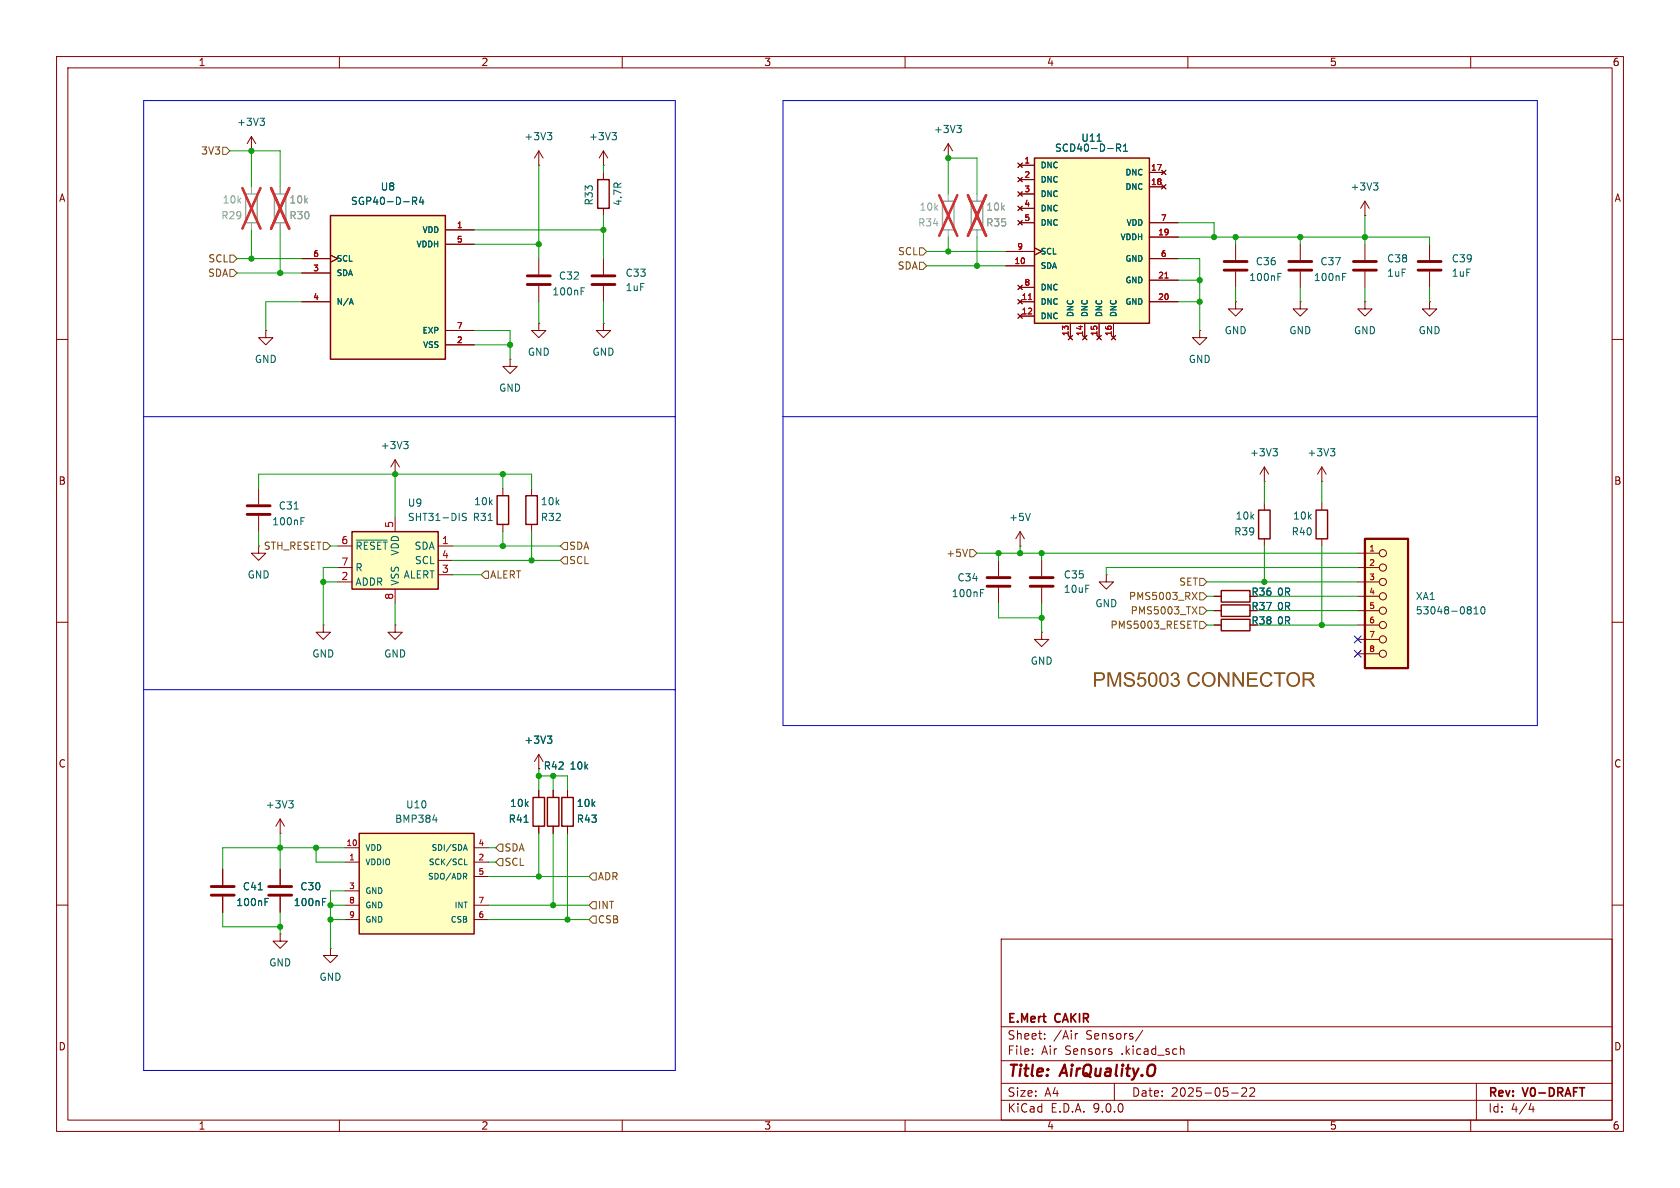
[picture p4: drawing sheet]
<svg xmlns="http://www.w3.org/2000/svg" width="297mm" height="210mm" viewBox="0 0 297 210" stroke-linecap="round" stroke-linejoin="round" font-family="sans-serif">
<g fill="none" stroke="#840000" stroke-width=".18">
<path d="M10 10h277v190h-277zM12 12h273v186h-273zM60 10v2M110 10v2M160 10v2M210 10v2M260 10v2M106.7 45.7v2.8M106.7 50.5v2.8M218.4 43.2v2.8M218.4 48v2.8M241.3 43.2v2.8"/>
<path d="M241.3 48v2.8M10 60h2M285 60h2M10 110h2M57.1 110.5v1.3h1.3l-1.3 1.2-1.2-1.2h1.2M57.1 110.5h.1M69.8 110.5v1.3h1.3l-1.3 1.2-1.2-1.2h1.2M69.8 110.5h.1M285 110h2M49.5 147.3h.1M49.5 144.8l.8 1.3M49.5 144.8l-.7 1.3"/>
<path d="M49.5 144.8v2.5M10 160h2M177 166h108v32h-108zM285 160h2M60 198v2M110 198v2M160 198v2M177 194.5h108M177 191.5h108M177 187.5h108M177 181.5h108M182.5 186.3v.1"/>
<path d="M182.5 185.5v.1M184.7 183.6v.1M184.7 182.8v.1M190.1 182.7v1M190.5 182.7l-.3 .1-.1 .2M197 191.5v3M202 182.1l-1.3 2M208.7 185.5h.5l.1 .9M210 198v2M217.7 193.2h1.2M219.5 192.4l.6-.1 .2 .1 .1 .3-.9 1.1h.9M221 192.4l.5-.1 .2 .1 .1 .3-.9 1.1h.9"/>
<path d="M260 198v2M261 191.5v6.5M270.7 195l-.4 1.1h.9M271 195.6v1"/>
</g>
<path d="M225.9 48.9h.4M225.9 48.3h.6M51 141.5h.8l-.4 .5M51.6 142l.2 .3v.3l-.2 .2" fill="none" stroke="#006464" stroke-width=".18"/>
<path d="M104.6 48.8h4.1M104.6 50.3h4.1M216.4 46.2h4.1M216.4 47.8h4.1M239.3 46.2h4M239.3 47.8h4" fill="none" stroke="#840000" stroke-width=".51"/>
<path d="M62.2 94h15.3v10.1h-15.3z" fill="#ffffc2"/>
<path d="M62.2 94h15.3v10.1h-15.3zM93 87.6h2v5.1h-2zM215.9 104.4h5.1v2h-5.1zM215.9 106.9h5.1v2.1h-5.1zM215.9 109.5h5.1v2h-5.1z" fill="none" stroke="#840000" stroke-width=".25"/>
<g fill="none" stroke="#840000" stroke-width=".18">
<path d="M95.2 45.7v2.8M95.2 50.5v2.8M106.7 57.2v1.2h1.2l-1.2 1.3-1.3-1.3h1.3M106.7 57.2h.1M212.1 58.4v1.3h1.3l-1.3 1.3-1.3-1.3h1.3M212.1 58.4h.1M218.4 53.3v1.3h1.3l-1.3 1.3-1.2-1.3h1.2M218.4 53.3h.1M229.9 53.3v1.3h1.2l-1.2 1.3-1.3-1.3h1.3M229.9 53.3h.1M229.9 43.2v2.8M229.9 48v2.8"/>
<path d="M241.3 53.3v1.3h1.3l-1.3 1.3-1.3-1.3h1.3M241.3 53.3h.1M252.7 43.2v2.8M252.7 48v2.8M90.2 63.5v1.3h1.2l-1.2 1.2-1.3-1.2h1.3M90.2 63.5h.1M45.7 96.5v1.3h1.3l-1.3 1.3-1.3-1.3h1.3M45.7 96.5h.1M45.7 86.4v2.8M45.7 91.2v2.8M59.7 96.5h2.5M69.8 91.4v2.6"/>
<path d="M77.5 96.5h2.5M77.5 99.1h2.5M94 86.4v1.2M94 92.7v1.3M59.7 100.3h2.5M59.7 102.9h2.5M69.8 104.1v2.6M77.5 101.6h2.5M214.6 105.4h1.3M214.6 108h1.3M214.6 110.5h1.3"/>
</g>
<path d="M102.7 51.5h.5M102.7 50.9h.6M237.4 48.9h.4M237.4 48.3h.6M52 90h.7M53.2 92.1h.4M53.2 91.5h.6M63 95.5h5.5M82.4 90.8l-.4-.1-.2 .2v.3l.5 .3 .1 .3-.2 .2h-.5" fill="none" stroke="#006464" stroke-width=".18"/>
<path d="M93.2 48.8h4.1M93.2 50.3h4.1M227.8 46.2h4.1M227.8 47.8h4.1M250.7 46.2h4.1M250.7 47.8h4.1M43.7 89.4h4.1M43.7 90.9h4.1" fill="none" stroke="#840000" stroke-width=".51"/>
<path d="M171.7 35.6h2v5h-2z" fill="none" stroke="#a1a1a1" stroke-width=".25"/>
<path d="M172.7 34.3v1.3M172.7 40.6v1.3" fill="none" stroke="#a1a1a1" stroke-width=".18"/>
<path d="M171.1 34.5l3.2 7.2M174.3 34.5l-3.2 7.2" fill="none" stroke="#e12e31" stroke-width=".46"/>
<path d="M63.5 147.3h20.3v17.8h-20.3z" fill="#ffffc2"/>
<path d="M105.7 31.8h2v5h-2zM87.9 87.6h2v5.1h-2zM222.5 90.2h2v5.1h-2zM232.7 90.2h2v5.1h-2zM63.5 147.3h20.3v17.8h-20.3zM94.2 141h2.1v5.1h-2.1zM96.8 141h2v5.1h-2zM99.3 141h2v5.1h-2z" fill="none" stroke="#840000" stroke-width=".25"/>
<g fill="none" stroke="#840000" stroke-width=".18">
<path d="M95.2 29.2h.1M95.2 26.7v2.5M95.2 26.7l.8 1.2M95.2 26.7l-.7 1.2M106.7 29.2h.1M106.7 26.7v2.5M106.7 30.5v1.3M106.7 36.8v1.3M106.7 26.7l.7 1.2M106.7 26.7l-.8 1.2M95.2 57.2v1.2h1.3l-1.3 1.3-1.2-1.3h1.2M95.2 57.2h.1"/>
<path d="M69.8 83.8h.1M69.8 81.3l.8 1.3M69.8 81.3l-.7 1.3M69.8 81.3v2.5M88.9 86.4v1.2M88.9 92.7v1.3M223.5 85.1h.1M223.5 82.6l.8 1.2M223.5 82.6l-.7 1.2M223.5 82.6v2.5M223.5 88.9v1.3M223.5 95.3v1.2"/>
<path d="M233.7 85.1h.1M233.7 82.6v2.5M233.7 88.9v1.3M233.7 95.3v1.2M233.7 82.6l.7 1.2M233.7 82.6l-.8 1.2M184.1 111.8v1.2h1.3l-1.3 1.3-1.2-1.3h1.2M184.1 111.8h.1M195.6 101.6v1.3h1.2l-1.2 1.2-1.3-1.2h1.3M195.6 101.6h.1M95.2 135.9h.1M95.2 133.4l.8 1.2"/>
<path d="M95.2 133.4l-.7 1.2M95.2 133.4v2.5M95.2 139.7v1.3M97.8 139.7v1.3M100.3 139.7v1.3M39.4 153.7v2.8M39.4 158.5v2.8M49.5 153.7v2.8M49.5 158.5v2.8M61 149.9h2.5M61 152.4h2.5M61 157.5h2.5"/>
<path d="M83.8 149.9h2.6M83.8 152.4h2.6M83.8 154.9h2.6M95.2 146.1v1.2M97.8 146.1v1.2M100.3 146.1v1.2M49.5 165.1v1.3h1.3l-1.3 1.2-1.2-1.2h1.2M49.5 165.1h.1M58.4 167.6v1.3h1.3l-1.3 1.3-1.3-1.3h1.3M58.4 167.6h.1M61 160h2.5M61 162.6h2.5"/>
<path d="M83.8 160h2.6M83.8 162.6h2.6"/>
</g>
<g fill="none" stroke="#006464" stroke-width=".18">
<path d="M96.8 23.4h.7l-.4 .5M97.3 23.9l.2 .3v.3l-.2 .2M108.2 23.4h.8l-.4 .5M108.7 23.9l.3 .3v.3l-.3 .2M71.4 78h.7l-.4 .5M71.9 78.5l.2 .3v.3l-.2 .2M225 79.3h.8l-.4 .5M225.6 79.8l.2 .2v.3l-.2 .3M235.2 79.3h.8l-.4 .5M235.7 79.8l.3 .2v.3l-.3 .3M86.3 92h.7M96.8 130.1h.7l-.4 .5"/>
<path d="M97.3 130.6l.2 .2v.3l-.2 .3M45.7 157.3h.7M46.9 159.4h.4M46.9 158.8h.6M57 159.4h.4M57 158.8h.6M76.5 144.9h.8M77.1 144.5v.9M82 150h.5M82.1 152.9h.5M82.2 154.9l.3 .5M82.3 149.3l.3 1"/>
<path d="M82.4 154.4l.1 .2-.1 .3M92.6 145.4h.8"/>
</g>
<path d="M37.3 156.7h4.1M37.3 158.2h4.1M47.5 156.7h4.1M47.5 158.2h4.1" fill="none" stroke="#840000" stroke-width=".51"/>
<path d="M241.3 95.3h7.6v22.8h-7.6z" fill="#ffffc2"/>
<path d="M241.3 95.3h7.6v22.8h-7.6z" fill="none" stroke="#840000" stroke-width=".41"/>
<g fill="none" stroke="#840000" stroke-width=".18">
<path d="M176.5 99.1v2.8M180.3 96.5h.1M180.3 94l.8 1.3M180.3 94l-.7 1.3M180.3 94v2.5M184.1 99.1v2.8M240 97.8h3.8M176.5 103.9v2.8M184.1 103.9v2.8M240 100.3h3.8M240 102.9h3.8M240 105.4h3.8"/>
<path d="M240 108h3.8M240 110.5h3.8M240 113h3.8M240 115.6h3.8"/>
<circle cx="244.5" cy="97.8" r=".63"/>
<circle cx="244.5" cy="100.3" r=".63"/>
<circle cx="244.5" cy="110.5" r=".63"/>
<circle cx="244.5" cy="105.4" r=".63"/>
<circle cx="244.5" cy="107.9" r=".63"/>
<circle cx="244.5" cy="115.6" r=".63"/>
<circle cx="244.5" cy="113" r=".63"/>
<circle cx="244.5" cy="102.9" r=".63"/>
</g>
<path d="M182.2 90.7l-.5 1.3M173.3 104.8h.5M173.3 104.2h.6M260.6 108.5h.7M260.6 107.6l.3-.3v1.2M261.9 107.4l.2-.1a.68 .68 0 0 1 .4 .6 .68 .68 0 0 1-.4 .6l-.2-.1-.1-.4z" fill="none" stroke="#006464" stroke-width=".18"/>
<path d="M174.5 102.1h4.1M174.5 103.6h4.1M182.1 102.1h4.1M182.1 103.6h4.1" fill="none" stroke="#840000" stroke-width=".51"/>
<path d="M58.4 38.1h20.3v25.4h-20.3z" fill="#ffffc2"/>
<path d="M58.4 38.1h20.3v25.4h-20.3z" fill="none" stroke="#840000" stroke-width=".25"/>
<g fill="none" stroke="#840000" stroke-width=".18">
<path d="M44.4 26.7h.1M44.4 24.1l.8 1.3M44.4 24.1l-.7 1.3M44.4 24.1v2.6M167.6 27.9h.1M167.6 25.4l.8 1.3M167.6 25.4l-.7 1.3M167.6 25.4v2.5M47 58.4v1.3h1.3l-1.3 1.3-1.3-1.3h1.3M47 58.4h.1M53.3 45.7h5.1M53.3 48.3h5.1"/>
<path d="M53.3 53.3h5.1M58.4 45.1l1.3 .6-1.3 .7M78.7 40.6h5.1M78.7 43.2h5.1M78.7 58.4h5.1M252.7 53.3v1.3h1.3l-1.3 1.3-1.2-1.3h1.2M252.7 53.3h.1M78.7 61h5.1"/>
</g>
<path d="M46 20.9h.7l-.4 .5M46.5 21.4l.2 .2v.3l-.2 .3M72.9 35.5h.6l.2-.2-.1-.3-.7-.1v1.2M73.2 35.5l.5 .6M74.4 34.8l-.3 .9h.8M74.7 35.3v.8M169.2 22.2h.7l-.4 .5M169.7 22.7l.2 .2v.3l-.2 .2M61.9 53.5h.4M62.1 52.8l.3 1" fill="none" stroke="#006464" stroke-width=".18"/>
<path d="M43.4 34.3h2.1v5.1h-2.1zM48.5 34.3h2v5.1h-2zM166.6 35.6h2.1v5h-2.1z" fill="none" stroke="#a1a1a1" stroke-width=".25"/>
<path d="M44.4 33v1.3M44.4 39.4v1.2M49.5 33v1.3M49.5 39.4v1.2M167.6 34.3v1.3M167.6 40.6v1.3" fill="none" stroke="#a1a1a1" stroke-width=".18"/>
<path d="M42.8 33.2l3.3 7.2M46.1 33.2l-3.3 7.2M47.9 33.2l3.2 7.2M51.1 33.2l-3.2 7.2M166 34.5l3.2 7.2M169.2 34.5l-3.2 7.2" fill="none" stroke="#e12e31" stroke-width=".46"/>
<path d="M182.9 27.9h20.3v29.3h-20.3z" fill="#ffffc2"/>
<path d="M182.9 27.9h20.3v29.3h-20.3z" fill="none" stroke="#840000" stroke-width=".25"/>
<g fill="none" stroke="#840000" stroke-width=".18">
<path d="M180 28.8l.7 .8M180 31.4l.7 .7M180 33.9l.7 .8M180 36.4l.7 .8M180 39l.7 .8M180.3 39.4h2.6M180.3 29.2h2.6M180.3 31.8h2.6M180.3 34.3h2.6M180.3 36.8h2.6M180.7 28.8l-.7 .8M180.7 31.4l-.7 .7"/>
<path d="M180.7 33.9l-.7 .8M180.7 36.4l-.7 .8M180.7 39l-.7 .8M203.2 39.4h5.1M203.2 30.5h2.5M203.2 33h2.5M205.4 30.1l.7 .8M205.4 32.6l.7 .8M206.1 30.1l-.7 .8M206.1 32.6l-.7 .8M241.3 38.1h.1M241.3 35.6l.8 1.2"/>
<path d="M241.3 35.6l-.8 1.2M241.3 35.6v2.5M53.3 45.7h5.1M53.3 53.3h5.1M53.3 48.3h5.1M58.4 45.1l1.3 .6-1.3 .7M78.7 40.6h5.1M78.7 43.2h5.1M78.7 58.4h5.1M177.8 44.5h5.1M177.8 47h5.1M180 50.4l.7 .8"/>
<path d="M180 53l.7 .7M180 55.5l.7 .8M180.3 53.3h2.6M180.3 50.8h2.6M180.3 55.9h2.6M180.7 50.4l-.7 .8M180.7 53l-.7 .7M180.7 55.5l-.7 .8M182.9 43.8l1.2 .7-1.2 .6M188.8 59.3l.8 .8M189.2 57.2v2.5M189.6 59.3l-.8 .8"/>
<path d="M191.4 59.3l.8 .8M191.8 57.2v2.5M192.2 59.3l-.8 .8M193.9 59.3l.8 .8M194.3 57.2v2.5M194.7 59.3l-.8 .8M196.5 59.3l.7 .8M196.8 57.2v2.5M197.2 59.3l-.7 .8M203.2 41.9h5.1M203.2 45.7h5.1M203.2 49.5h5.1"/>
<path d="M203.2 53.3h5.1M78.7 61h5.1M214.6 105.4h1.3M214.6 108h1.3M214.6 110.5h1.3M95.2 135.9h.1M95.2 139.7v1.3M97.8 139.7v1.3M100.3 139.7v1.3M39.4 153.7v2.8M39.4 158.5v2.8M49.5 153.7v2.8"/>
<path d="M49.5 158.5v2.8M95.2 146.1v1.2M97.8 146.1v1.2M100.3 146.1v1.2"/>
</g>
<path d="M181.8 53h.6M205.9 49.1h.6" fill="none" stroke="#a90000" stroke-width=".18"/>
<g fill="none" stroke="#006464" stroke-width=".18">
<path d="M72.9 35.5h.6l.2-.2-.1-.3-.7-.1v1.2M73.2 35.5l.5 .6M74.4 34.8l-.3 .9h.8M74.7 35.3v.8M193.9 25h.8M197.4 26.1h.6l.1-.2v-.3l-.7-.1v1.2M197.7 26.1l.4 .6M198.6 26.7h.7M198.6 25.8l.4-.3v1.2M242.8 32.3h.8l-.4 .5M243.4 32.8l.2 .3v.3l-.2 .2M61.9 53.5h.4"/>
<path d="M62.1 52.8l.3 1M96.8 130.1h.7l-.4 .5M97.3 130.6l.2 .2v.3l-.2 .3M45.7 157.3h.7M46.9 159.4h.4M46.9 158.8h.6M57 159.4h.4M57 158.8h.6M92.6 145.4h.8"/>
</g>
<g fill="none" stroke="#725600" stroke-width=".18">
<path d="M39.4 26h.6l.6 .7-.6 .6h-.6zM40.6 47.6h.7l.6 .7-.6 .6h-.7zM40.6 45.1h.7l.6 .6-.6 .7h-.7zM162.6 46.4h.6l.6 .6-.6 .6h-.6zM162.6 43.8h.6l.6 .7-.6 .6h-.6zM57.1 95.9h.7l.6 .6-.6 .7h-.7zM99.1 96.5l.6-.6h.6v1.3h-.6zM99.7 98.4h.6v1.3h-.6l-.6-.6zM171 97.1l-.4 1.3M171.4 97.2h.7l.6 .6-.6 .6h-.7zM85.7 101h.7v1.2h-.7l-.6-.6zM210.8 107.3l.8 1.2"/>
<path d="M210.8 104.7l.8 1.3M211 109.8h.7M211.6 107.3l-.8 1.2M211.6 104.7l-.8 1.3M212.1 107.3h.6l.7 .7-.7 .6h-.6zM212.1 109.9h.6l.7 .6-.7 .6h-.6zM212.1 104.8h.6l.7 .6-.7 .6h-.6zM212.1 102.2h.6l.7 .7-.7 .6h-.6zM88.3 151.8h.6v1.2h-.6l-.7-.6zM88.3 149.2h.6v1.3h-.6l-.7-.6zM104.8 159.4h.6v1.3h-.6l-.7-.7zM104.8 154.3h.6v1.3h-.6l-.7-.7z"/>
<path d="M104.8 161.9h.6v1.3h-.6l-.7-.6z"/>
</g>
<path d="M25.4 17.8h94v171.4h-94zM138.4 17.8h133.4v110.5h-133.4zM25.4 73.7h94M138.4 73.7h133.4M25.4 121.9h94" fill="none" stroke="#0000c2" stroke-width=".18"/>
<g fill="none" stroke="#009600" stroke-width=".18">
<path d="M40.6 26.7h8.9v6.3M44.4 26.7v6.3M95.2 29.2v16.5M106.7 29.2v1.3M106.7 38.1v7.6M167.6 34.3v-6.4h5.1v6.4M208.3 39.4h6.3v2.5M241.3 38.1v5.1M41.9 48.3h11.4M41.9 45.7h11.4M44.4 40.6v5.1M49.5 40.6v7.7"/>
<path d="M53.3 53.3h-6.3v5.1M83.8 40.6h22.9M83.8 43.2h11.4M83.8 58.4h6.4v5.1M95.2 53.3v3.9M106.7 53.3v3.9M163.8 44.5h14M163.8 47h14M167.6 41.9v2.6M172.7 41.9v5.1M208.3 53.3h3.8M208.3 45.7h3.8v12.7"/>
<path d="M208.3 41.9h44.4v1.3M208.3 49.5h3.8M218.4 41.9v1.3M218.4 50.8v2.5M229.9 41.9v1.3M229.9 50.8v2.5M241.3 50.8v2.5M252.7 50.8v2.5M83.8 61h6.4M45.7 86.4v-2.6h48.3v2.6M45.7 94v2.5M58.4 96.5h1.3"/>
<path d="M69.8 83.8v7.6M80 96.5h19.1M80 99.1h19.1M88.9 83.8v2.6M88.9 94v2.5M94 94v5.1M172.7 97.8h67.3M176.5 97.8v1.3M180.3 96.5v1.3M184.1 97.8v1.3M223.5 85.1v3.8M223.5 96.5v6.4"/>
<path d="M233.7 85.1v3.8M233.7 96.5v14M57.1 102.9h2.6M59.7 100.3h-2.6v10.2M69.8 106.7v3.8M80 101.6h5.1M176.5 106.7v2.5h7.6M184.1 106.7v5.1M213.4 110.5h1.2M213.4 105.4h1.2M213.4 108h1.2M213.4 102.9h26.6"/>
<path d="M222.2 110.5h17.8M222.2 105.4h17.8M222.2 108h17.8M240 100.3h-44.4v1.3M95.2 135.9v3.8M95.2 137.2h5.1v2.5M97.8 137.2v2.5M49.5 147.3v6.4M55.9 149.9v2.5h5.1M61 149.9h-21.6v3.8M61 157.5h-2.6v10.1M86.4 154.9h17.7"/>
<path d="M86.4 149.9h1.2M86.4 152.4h1.2M95.2 147.3v7.6M97.8 147.3v12.7M100.3 147.3v15.3M39.4 161.3v2.5h10.1M49.5 161.3v3.8M58.4 162.6h2.6M58.4 160h2.6M86.4 162.6h17.7M86.4 160h17.7"/>
</g>
<path d="M239.4 112.4l1.2 1.2M239.4 115l1.2 1.2M240.6 112.4l-1.2 1.2M240.6 115l-1.2 1.2" fill="none" stroke="#000084" stroke-width=".18"/>
<path d="M49.5 33v1.3M49.5 39.4v1.2M172.7 34.3v1.3M172.7 40.6v1.3" fill="none" stroke="#a1a1a1" stroke-width=".18"/>
<path d="M47.9 33.2l3.2 7.2M51.1 33.2l-3.2 7.2M171.1 34.5l3.2 7.2M174.3 34.5l-3.2 7.2" fill="none" stroke="#e12e31" stroke-width=".46"/>
<g fill="#009600" stroke="#009600" stroke-width=".18">
<circle cx="94" cy="99.1" r=".46"/>
<circle cx="57.1" cy="102.9" r=".46"/>
<circle cx="88.9" cy="96.5" r=".46"/>
<circle cx="69.8" cy="83.8" r=".46"/>
<circle cx="88.9" cy="83.8" r=".46"/>
<circle cx="95.2" cy="137.2" r=".46"/>
<circle cx="58.4" cy="162.6" r=".46"/>
<circle cx="58.4" cy="160" r=".46"/>
<circle cx="49.5" cy="149.9" r=".46"/>
<circle cx="49.5" cy="163.8" r=".46"/>
<circle cx="55.9" cy="149.9" r=".46"/>
<circle cx="106.7" cy="40.6" r=".46"/>
<circle cx="90.2" cy="61" r=".46"/>
<circle cx="95.2" cy="43.2" r=".46"/>
<circle cx="100.3" cy="162.6" r=".46"/>
<circle cx="97.8" cy="160" r=".46"/>
<circle cx="95.2" cy="154.9" r=".46"/>
<circle cx="97.8" cy="137.2" r=".46"/>
<circle cx="44.4" cy="26.7" r=".46"/>
<circle cx="49.5" cy="48.3" r=".46"/>
<circle cx="44.4" cy="45.7" r=".46"/>
<circle cx="218.4" cy="41.9" r=".46"/>
<circle cx="229.9" cy="41.9" r=".46"/>
<circle cx="241.3" cy="41.9" r=".46"/>
<circle cx="212.1" cy="53.3" r=".46"/>
<circle cx="233.7" cy="110.5" r=".46"/>
<circle cx="223.5" cy="102.9" r=".46"/>
<circle cx="167.6" cy="27.9" r=".46"/>
<circle cx="214.6" cy="41.9" r=".46"/>
<circle cx="167.6" cy="44.5" r=".46"/>
<circle cx="172.7" cy="47" r=".46"/>
<circle cx="212.1" cy="49.5" r=".46"/>
<circle cx="184.1" cy="97.8" r=".46"/>
<circle cx="184.1" cy="109.2" r=".46"/>
<circle cx="180.3" cy="97.8" r=".46"/>
<circle cx="176.5" cy="97.8" r=".46"/>
</g>
<text font-size="3.5" fill="#804d00" x="193.1" y="122.3">PMS5003 CONNECTOR</text>
<g font-size="2.8" fill="#840000">
<text x="178" y="190.9">Title:</text>
<text x="187.7" y="190.9">AirQuality.O</text>
</g>
<g font-size="2.1" fill="#840000">
<text x="178" y="184">Sheet:</text>
<text x="178" y="181.2">E.Mert</text>
<text x="186.2" y="184">/Air</text>
<text x="186.6" y="181.2">CAKIR</text>
<text x="192" y="184">Sensors/</text>
<text x="178" y="186.7">File:</text>
<text x="184.1" y="186.7">Air</text>
<text x="188.3" y="186.7">Sensors</text>
<text x="198.4" y="186.7">.kicad_sch</text>
<text x="178" y="196.9">KiCad</text>
<text x="178" y="194.1">Size:</text>
<text x="184.7" y="194.1">A4</text>
<text x="185.7" y="196.9">E.D.A.</text>
<text x="193.3" y="196.9">9.0.0</text>
<text x="200" y="194.1">Date:</text>
<text x="207" y="194.1">2025-05-22</text>
<text x="263" y="194.3">Rev:</text>
<text x="263" y="196.9">Id:</text>
<text x="267.1" y="196.9">4/4</text>
<text x="269.4" y="194.3">V0-DRAFT</text>
</g>
<g font-size="1.8" fill="#840000">
<text x="35" y="11.9">1</text>
<text x="85" y="11.9">2</text>
<text x="135" y="11.9">3</text>
<text x="185" y="11.9">4</text>
<text x="235" y="11.9">5</text>
<text x="285" y="11.9">6</text>
<text x="10.3" y="35.9">A</text>
<text x="285.3" y="35.9">A</text>
<text x="10.3" y="85.9">B</text>
<text x="285.3" y="85.9">B</text>
<text x="221.1" y="105.5">R36</text>
<text x="221.1" y="108.1">R37</text>
<text x="221.1" y="110.6">R38</text>
<text x="10.3" y="135.9">C</text>
<text x="285.3" y="135.9">C</text>
<text x="10.3" y="185.9">D</text>
<text x="285.3" y="185.9">D</text>
<text x="35" y="199.9">1</text>
<text x="85" y="199.9">2</text>
<text x="135" y="199.9">3</text>
<text x="185" y="199.9">4</text>
<text x="235" y="199.9">5</text>
<text x="285" y="199.9">6</text>
</g>
<g font-size="1.8" fill="#006464">
<text x="41.8" y="22.5">+3V3</text>
<text x="165" y="23.7">+3V3</text>
<text x="92.6" y="25">+3V3</text>
<text x="104" y="25">+3V3</text>
<text x="186.4" y="27">SCD40-D-R1</text>
<text x="191.1" y="25.2">U11</text>
<text x="67.2" y="33.9">U8</text>
<text x="238.7" y="33.9">+3V3</text>
<text x="61.9" y="36.4">SGP40-D-R4</text>
<text x="105" y="36.4" transform="rotate(-90 105 36.4)">R33</text>
<text x="110.1" y="36.5" transform="rotate(-90 110.1 36.5)">4.7R</text>
<text x="221.9" y="47.1">C36</text>
<text x="233.3" y="47.1">C37</text>
<text x="245.1" y="46.6">C38</text>
<text x="256.5" y="46.6">C39</text>
<text x="97.6" y="52.4">100nF</text>
<text x="98.7" y="49.6">C32</text>
<text x="110.5" y="51.7">1uF</text>
<text x="110.5" y="49.1">C33</text>
<text x="220.7" y="49.9">100nF</text>
<text x="232.2" y="49.9">100nF</text>
<text x="245.1" y="49.1">1uF</text>
<text x="256.5" y="49.1">1uF</text>
<text x="216.4" y="59.3">GND</text>
<text x="227.8" y="59.3">GND</text>
<text x="239.3" y="59.3">GND</text>
<text x="250.7" y="59.3">GND</text>
<text x="45" y="64.4">GND</text>
<text x="93.2" y="63.1">GND</text>
<text x="104.6" y="63.1">GND</text>
<text x="210.1" y="64.4">GND</text>
<text x="88.1" y="69.4">GND</text>
<text x="67.2" y="79.6">+3V3</text>
<text x="220.9" y="80.9">+3V3</text>
<text x="231" y="80.9">+3V3</text>
<text x="72" y="89.8">U9</text>
<text x="83.7" y="89.5">10k</text>
<text x="95.5" y="89.5">10k</text>
<text x="48" y="93.1">100nF</text>
<text x="49.2" y="90.3">C31</text>
<text x="72" y="92.3">SHT31-DIS</text>
<text x="83.5" y="92.3">R31</text>
<text x="95.5" y="92.3">R32</text>
<text x="178.3" y="92.3">+5V</text>
<text x="218.1" y="94.8">R39</text>
<text x="218.3" y="92">10k</text>
<text x="228.3" y="94.8">R40</text>
<text x="228.5" y="92">10k</text>
<text x="62.7" y="97.4">~{RESET}</text>
<text x="62.7" y="101.2">R</text>
<text x="70.7" y="98.3" transform="rotate(-90 70.7 98.3)">VDD</text>
<text x="73.2" y="97.4">SDA</text>
<text x="73.3" y="99.9">SCL</text>
<text x="43.7" y="102.5">GND</text>
<text x="62.7" y="103.7">ADDR</text>
<text x="70.7" y="103.6" transform="rotate(-90 70.7 103.6)">VSS</text>
<text x="71.3" y="102.5">ALERT</text>
<text x="168.2" y="105.8">100nF</text>
<text x="169.2" y="103">C34</text>
<text x="188" y="102.5">C35</text>
<text x="188" y="105">10uF</text>
<text x="193.5" y="107.5">GND</text>
<text x="225.7" y="105.5">0R</text>
<text x="250.2" y="106.3">XA1</text>
<text x="225.7" y="108.1">0R</text>
<text x="225.7" y="110.6">0R</text>
<text x="250.2" y="108.8">53048-0810</text>
<text x="55.1" y="116.4">GND</text>
<text x="67.8" y="116.4">GND</text>
<text x="182.1" y="117.7">GND</text>
<text x="92.6" y="131.7">+3V3</text>
<text x="96" y="136.2">R42</text>
<text x="100.6" y="136.2">10k</text>
<text x="46.9" y="143.1">+3V3</text>
<text x="71.7" y="143.1">U10</text>
<text x="90.1" y="142.8">10k</text>
<text x="101.9" y="142.8">10k</text>
<text x="69.7" y="145.6">BMP384</text>
<text x="89.8" y="145.6">R41</text>
<text x="101.9" y="145.6">R43</text>
<text x="41.7" y="160.4">100nF</text>
<text x="42.8" y="157.6">C41</text>
<text x="51.8" y="160.4">100nF</text>
<text x="53" y="157.6">C30</text>
<text x="47.5" y="171">GND</text>
<text x="56.4" y="173.6">GND</text>
</g>
<g font-size="1.8" fill="#725600">
<text x="35.5" y="27.5">3V3</text>
<text x="36.7" y="46.6">SCL</text>
<text x="158.6" y="47.9">SDA</text>
<text x="158.7" y="45.3">SCL</text>
<text x="36.7" y="49.1">SDA</text>
<text x="46.5" y="97.4">STH_RESET</text>
<text x="100.5" y="97.4">SDA</text>
<text x="100.5" y="99.9">SCL</text>
<text x="167.2" y="98.7">+5V</text>
<text x="86.6" y="102.5">ALERT</text>
<text x="199.5" y="106.3">PMS5003_RX</text>
<text x="208.4" y="103.7">SET</text>
<text x="196.2" y="111.4">PMS5003_RESET</text>
<text x="199.8" y="108.8">PMS5003_TX</text>
<text x="89.1" y="153.3">SCL</text>
<text x="89.1" y="150.7">SDA</text>
<text x="105.6" y="155.8">ADR</text>
<text x="105.6" y="160.9">INT</text>
<text x="105.6" y="163.4">CSB</text>
</g>
<g font-size="1.8" fill="#989898">
<text x="39" y="39">R29</text>
<text x="39.3" y="36.2">10k</text>
<text x="51.1" y="36.2">10k</text>
<text x="51.1" y="39">R30</text>
<text x="162.2" y="40.2">R34</text>
<text x="162.5" y="37.4">10k</text>
<text x="174.3" y="37.4">10k</text>
<text x="174.3" y="40.2">R35</text>
</g>
<g font-size="1.8" fill="#a90000">
<text x="69.6" y="93.4" transform="rotate(-90 69.6 93.4)">5</text>
<text x="60.3" y="96.3">6</text>
<text x="60.3" y="100.1">7</text>
<text x="78" y="96.3">1</text>
<text x="78" y="98.8">4</text>
<text x="78" y="101.3">3</text>
<text x="60.3" y="102.6">2</text>
<text x="69.6" y="106.1" transform="rotate(-90 69.6 106.1)">8</text>
</g>
<g font-size="1.4" fill="#a90000">
<text x="181" y="29">1</text>
<text x="181" y="31.5">2</text>
<text x="181" y="34">3</text>
<text x="203.4" y="30.2">17</text>
<text x="203.4" y="32.8">18</text>
<text x="80.7" y="40.4">1</text>
<text x="181" y="36.6">4</text>
<text x="181" y="39.1">5</text>
<text x="204.6" y="41.7">19</text>
<text x="205.1" y="39.1">7</text>
<text x="55.3" y="45.5">6</text>
<text x="80.7" y="42.9">5</text>
<text x="179.2" y="46.7">10</text>
<text x="179.7" y="44.2">9</text>
<text x="205.1" y="45.5">6</text>
<text x="55.3" y="48">3</text>
<text x="55.3" y="53.1">4</text>
<text x="180.5" y="53.1">11</text>
<text x="181" y="50.5">8</text>
<text x="204.6" y="49.3">21</text>
<text x="204.6" y="53.1">20</text>
<text x="80.7" y="58.2">7</text>
<text x="180.5" y="55.6">12</text>
<text x="189" y="59.5" transform="rotate(-90 189 59.5)">13</text>
<text x="191.5" y="59.5" transform="rotate(-90 191.5 59.5)">14</text>
<text x="194.1" y="59.5" transform="rotate(-90 194.1 59.5)">15</text>
<text x="196.6" y="59.5" transform="rotate(-90 196.6 59.5)">16</text>
<text x="80.7" y="60.7">2</text>
<text x="242" y="97.5">1</text>
<text x="242" y="100.1">2</text>
<text x="242" y="102.6">3</text>
<text x="242" y="105.2">4</text>
<text x="242" y="107.7">5</text>
<text x="242" y="110.2">6</text>
<text x="242" y="112.8">7</text>
<text x="242" y="115.3">8</text>
<text x="61.1" y="149.6">10</text>
<text x="84.5" y="149.6">4</text>
<text x="61.6" y="152.1">1</text>
<text x="84.5" y="152.1">2</text>
<text x="84.5" y="154.7">5</text>
<text x="61.6" y="157.2">3</text>
<text x="61.6" y="159.8">8</text>
<text x="84.5" y="159.8">7</text>
<text x="61.6" y="162.3">9</text>
<text x="84.5" y="162.3">6</text>
</g>
<g font-size="1.4" fill="#006464">
<text x="183.9" y="29.9">DNC</text>
<text x="183.9" y="32.5">DNC</text>
<text x="183.9" y="35">DNC</text>
<text x="198.8" y="31.2">DNC</text>
<text x="198.8" y="33.8">DNC</text>
<text x="74.6" y="41.4">VDD</text>
<text x="183.9" y="37.6">DNC</text>
<text x="183.9" y="40.1">DNC</text>
<text x="199" y="40.1">VDD</text>
<text x="59.4" y="46.5">SCL</text>
<text x="73.5" y="43.9">VDDH</text>
<text x="183.9" y="45.2">SCL</text>
<text x="183.9" y="47.7">SDA</text>
<text x="198" y="42.6">VDDH</text>
<text x="198.8" y="46.5">GND</text>
<text x="59.4" y="49">SDA</text>
<text x="183.9" y="51.5">DNC</text>
<text x="198.8" y="50.3">GND</text>
<text x="59.4" y="54.1">N/A</text>
<text x="74.6" y="59.2">EXP</text>
<text x="183.9" y="54.1">DNC</text>
<text x="183.9" y="56.6">DNC</text>
<text x="190" y="56.1" transform="rotate(-90 190 56.1)">DNC</text>
<text x="192.5" y="56.1" transform="rotate(-90 192.5 56.1)">DNC</text>
<text x="195" y="56.1" transform="rotate(-90 195 56.1)">DNC</text>
<text x="197.6" y="56.1" transform="rotate(-90 197.6 56.1)">DNC</text>
<text x="198.8" y="54.1">GND</text>
<text x="74.7" y="61.7">VSS</text>
<text x="64.5" y="150.6">VDD</text>
<text x="64.5" y="153.1">VDDIO</text>
<text x="75.5" y="155.7">SDO/ADR</text>
<text x="75.7" y="153.1">SCK/SCL</text>
<text x="76.2" y="150.6">SDI/SDA</text>
<text x="64.5" y="158.2">GND</text>
<text x="64.5" y="160.8">GND</text>
<text x="80.2" y="160.8">INT</text>
<text x="64.5" y="163.3">GND</text>
<text x="79.6" y="163.3">CSB</text>
</g>
</svg>
